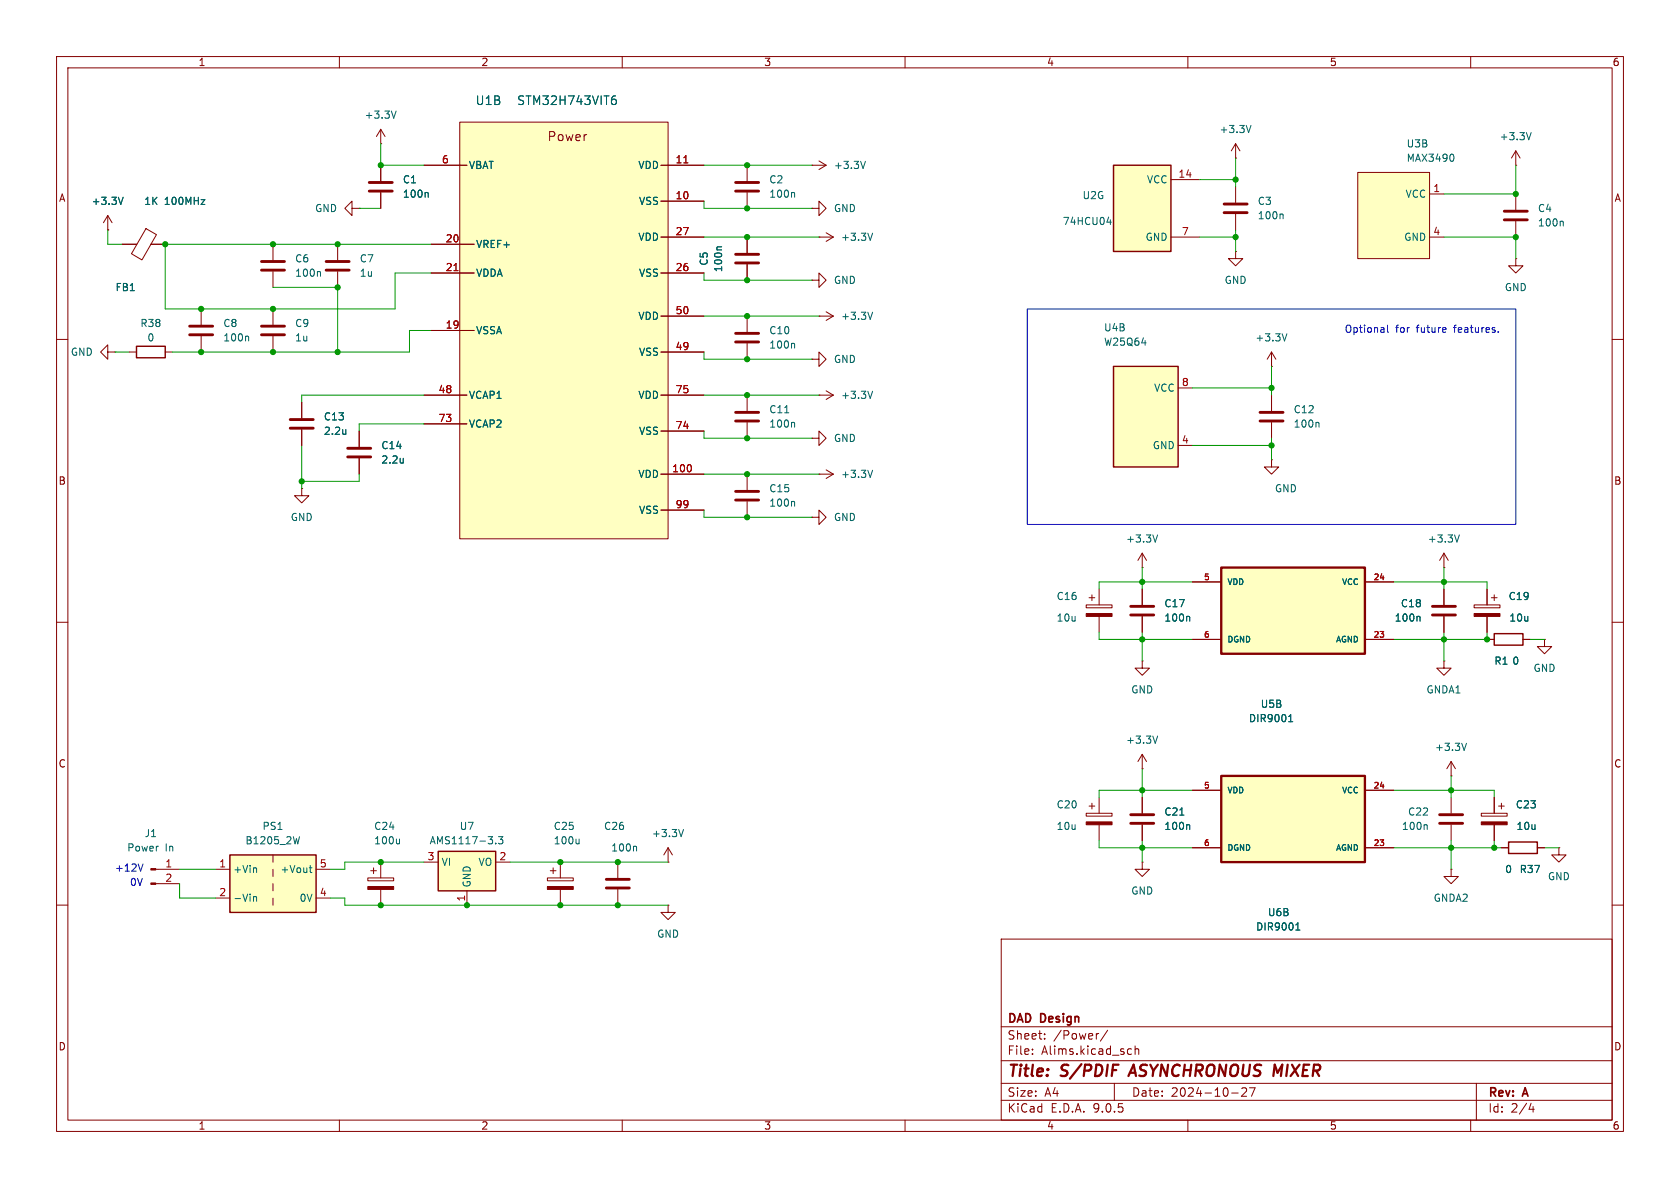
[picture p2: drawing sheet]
<svg xmlns="http://www.w3.org/2000/svg" width="297mm" height="210mm" viewBox="0 0 297 210" stroke-linecap="round" stroke-linejoin="round" font-family="sans-serif">
<g fill="none" stroke="#840000" stroke-width=".18">
<path d="M10 10h277v190h-277zM12 12h273v186h-273zM60 10v2M110 10v2M160 10v2M210 10v2M260 10v2M10 60h2M285 60h2M10 110h2M285 110h2M10 160h2"/>
<path d="M177 166h108v32h-108zM285 160h2M60 198v2M110 198v2M160 198v2M177 194.5h108M177 191.5h108M177 187.5h108M177 181.5h108M182.5 186.3v.1M182.5 185.5v.1M184.7 183.6v.1"/>
<path d="M184.7 182.8v.1M194.2 182.7l-.2 .1M195.8 182.1l-1.3 2M197 191.5v3M199.6 185.4l.4 .1M200 186.3l-.4 .1M200.7 185.5l.2-.1 .3 .1 .1 .9M200.7 184.9v1.5M210 198v2M217.7 193.2h1.2M219.5 192.4l.6-.1 .2 .1 .1 .3-.9 1.1h.9M220.9 192.3h1l-.7 1.5"/>
<path d="M260 198v2M261 191.5v6.5M270.7 195l-.4 1.1h.9M271 195.6v1"/>
</g>
<path d="M200.4 188.2l-.9 2M225.4 188.2l.4 1.4 .9-1.4" fill="none" stroke="#840000" stroke-width=".4"/>
<path d="M40.6 151.1h15.3v10.2h-15.3z" fill="#ffffc2"/>
<path d="M40.6 151.1h15.3v10.2h-15.3z" fill="none" stroke="#840000" stroke-width=".25"/>
<g fill="none" stroke="#840000" stroke-width=".18">
<path d="M218.4 33v2.8M218.4 37.8v2.8M132.1 69.9v2.7M132.1 74.7v2.8M224.8 64.8h.1M224.8 62.2v2.6M224.8 69.9v2.7M224.8 74.7v2.8M224.8 62.2l-.8 1.3M224.8 62.2l.8 1.3M201.9 97.8l-.7 1.3M201.9 97.8l.8 1.3"/>
<path d="M201.9 97.8v2.5M201.9 100.3h.1M38.1 153.7h2.5M38.1 158.8h2.5M48.3 151.1v1.3M48.3 153.7v1.2M48.3 156.2v1.3M48.3 158.8v1.2M55.9 153.7h2.5M55.9 158.8h2.5M65 155.2h4.6v.5h-4.6zM65.5 153.9h1"/>
<path d="M66 153.4v1M67.3 152.4v2.8M67.3 157.2v2.8M118.1 152.4h.1M118.1 149.9l-.8 1.2M118.1 149.9l.8 1.2M118.1 149.9v2.5M118.1 160v1.3h1.3l-1.3 1.3-1.3-1.3h1.3M118.1 160h.1"/>
</g>
<g fill="none" stroke="#006464" stroke-width=".18">
<path d="M226.7 37.8l.1 .2v.7M227.5 59l-.4 1.3M138.7 73h.7M140.3 74.7l.2 .1v.7M233 74.7l.2 .1v.7M204.7 94.6l-.5 1.2M44.8 158.6l.2-.1h.3l.1 .8M44.8 158.5v.8M45.2 153.4l.2 .2v.6M52.9 147.9l-.3 1.3-.2-.9M54.7 153.4h.5M54.8 153v1.1l.4 .1"/>
<path d="M70.6 148.3v.9M70.6 149l-.2 .2M120.8 146.6l-.4 1.3"/>
</g>
<path d="M216.4 36.1h4.1M216.4 37.6h4.1M130 72.9h4.1M130 74.4h4.1M222.8 72.9h4M222.8 74.4h4" fill="none" stroke="#840000" stroke-width=".51"/>
<path d="M65 156.7h4.6v.5h-4.6z" fill="#840000" stroke="#840000" stroke-width=".18"/>
<path d="M196.8 29.2h10.2v15.3h-10.2z" fill="#ffffc2"/>
<path d="M196.8 29.2h10.2v15.3h-10.2z" fill="none" stroke="#840000" stroke-width=".25"/>
<g fill="none" stroke="#840000" stroke-width=".18">
<path d="M67.3 25.4h.1M67.3 22.9l-.8 1.2M67.3 22.9l.8 1.2M67.3 22.9v2.5M67.3 29.2v2.8M67.3 34v2.8M143.5 29.2h.1M143.5 36.8h1.3v-1.2l1.2 1.2-1.2 1.3v-1.3M143.5 36.8h.1M143.5 29.2h2.5M144.8 28.4l1.2 .8M146 29.2l-1.2 .8"/>
<path d="M207 31.8h5.1M268 29.2h.1M268 26.7l-.8 1.2M268 26.7l.7 1.2M268 26.7v2.5M143.5 49.5h1.3v-1.2l1.2 1.2-1.2 1.3v-1.3M143.5 49.5h.1M144.8 55.9h.1M144.8 41.9h.1M144.8 41.9h2.5M144.8 55.9h2.5M146 55.1l1.3 .8"/>
<path d="M146 41.1l1.3 .8M147.3 55.9l-1.3 .7M147.3 41.9l-1.3 .8M207 41.9h5.1M143.5 63.5h1.3v-1.3l1.2 1.3-1.2 1.3v-1.3M143.5 63.5h.1M143.5 77.5h1.3v-1.3l1.2 1.3-1.2 1.2v-1.2M143.5 77.5h.1M144.8 69.9h.1M144.8 69.9h2.5M146 69.1l1.3 .8M147.3 69.9l-1.3 .7"/>
<path d="M132.1 83.8v2.8M132.1 88.6v2.8M143.5 91.4h1.3v-1.2l1.2 1.2-1.2 1.3v-1.3M143.5 91.4h.1M144.8 83.8h.1M144.8 83.8h2.5M146 83.1l1.3 .7M147.3 83.8l-1.3 .8M27.5 153.7h4.2M27.5 156.2h4.2"/>
</g>
<path d="M70 19.6l-.4 1.3M75.5 34l.2 .2v.7M153 28.5l-.4 1.3M195.7 39.3h.8M196.3 38.8v.9M270.7 23.4l-.4 1.3M154.3 55.2l-.5 1.3M154.3 41.2l-.5 1.3M154.3 69.2l-.5 1.2M140.3 88.6l.2 .2v.7M154.3 83.1l-.5 1.3" fill="none" stroke="#006464" stroke-width=".18"/>
<path d="M65.3 32.3h4M65.3 33.8h4M130 86.9h4.1M130 88.4h4.1" fill="none" stroke="#840000" stroke-width=".51"/>
<g fill="#840000" stroke="#840000" stroke-width=".18">
<path d="M26.7 153.5h.8v.3h-.8z"/>
<path d="M26.7 156.1h.8v.2h-.8z"/>
</g>
<path d="M240 30.5h12.7v15.2h-12.7z" fill="#ffffc2"/>
<path d="M240 30.5h12.7v15.2h-12.7zM252.7 34.3h2.6M132.1 41.9v2.8M132.1 46.7v2.8M252.7 41.9h2.6M265.4 149.9h1.3M271.8 149.9h1.2" fill="none" stroke="#840000" stroke-width=".18"/>
<path d="M256.8 27.3l.2 .4-.2 .8M127.6 43.6h-.7l-.2 .2" fill="none" stroke="#006464" stroke-width=".18"/>
<path d="M266.7 148.8h5.1v2.1h-5.1z" fill="none" stroke="#840000" stroke-width=".25"/>
<path d="M130 45h4.1M130 46.5h4.1" fill="none" stroke="#840000" stroke-width=".51"/>
<path d="M77.5 150.5h10.1v7h-10.1z" fill="#ffffc2"/>
<path d="M77.5 150.5h10.1v7h-10.1z" fill="none" stroke="#840000" stroke-width=".25"/>
<g fill="none" stroke="#840000" stroke-width=".18">
<path d="M132.1 29.2v2.8M132.1 34v2.8M132.1 55.9v2.8M132.1 60.7v2.8M224.8 81.3v1.3h1.3l-1.3 1.2-1.3-1.2h1.3M224.8 81.3h.1M255.3 97.8l.7 1.3M255.3 97.8l-.8 1.3M255.3 97.8v2.5M255.3 100.3h.1M74.9 152.4h2.6M82.5 157.5v2.5"/>
<path d="M87.6 152.4h2.6M96.8 155.2h4.5v.5h-4.5zM97.3 153.9h1M97.8 153.4v1M99.1 152.4v2.8M99.1 157.2v2.8M109.2 152.4v2.8M109.2 157.2v2.8"/>
</g>
<path d="M140.3 34l.2 .2v.7M140.3 60.7l.2 .2v.6M258 94.6l-.4 1.2M87.6 149v.2M88.1 147.9h.8l-.4 .5 .3 .1v.5l-.1 .2-.6-.2M102.4 148.3v.9M102.4 149l-.2 .2M112.4 149.6l.1 .2v.6" fill="none" stroke="#006464" stroke-width=".18"/>
<path d="M130 32.3h4.1M130 33.8h4.1M130 58.9h4.1M130 60.5h4.1M107.2 155.4h4.1M107.2 157h4.1" fill="none" stroke="#840000" stroke-width=".51"/>
<path d="M96.8 156.7h4.5v.5h-4.5z" fill="#840000" stroke="#840000" stroke-width=".18"/>
<path d="M81.3 21.6h36.8v73.7h-36.8z" fill="#ffffc2"/>
<g fill="none" stroke="#840000" stroke-width=".18">
<path d="M74.9 29.2h7.6M81.3 21.6h36.8v73.7h-36.8zM116.8 29.2h7.7M116.8 35.6h7.7M76.2 43.2h7.6M76.2 48.3h7.6M76.2 58.4h7.6M116.8 48.3h7.7M116.8 41.9h7.7M116.8 55.9h7.7M74.9 69.9h7.6M74.9 74.9h7.6"/>
<path d="M116.8 69.9h7.7M116.8 62.2h7.7M116.8 76.2h7.7M116.8 83.8h7.7M116.8 90.2h7.7"/>
</g>
<path d="M120.9 28.8h.7M80.3 47.8h.7" fill="none" stroke="#a90000" stroke-width=".18"/>
<path d="M108.4 17.5h.3l.3 .3-.1 .5-.5 .2M108.8 17h-.4" fill="none" stroke="#006464" stroke-width=".18"/>
<path d="M196.8 64.8h11.5v17.8h-11.5z" fill="#ffffc2"/>
<path d="M24.1 61.2h5.1v2h-5.1zM196.8 64.8h11.5v17.8h-11.5zM264.2 112h5v2h-5z" fill="none" stroke="#840000" stroke-width=".25"/>
<g fill="none" stroke="#840000" stroke-width=".18">
<path d="M19 38.1l-.7 1.3M19 38.1l.8 1.3M19 38.1v2.5M62.2 36.8v-1.2l-1.2 1.2 1.2 1.3v-1.3h1.3M63.5 36.8h.1M218.4 27.9h.1M218.4 25.4l-.7 1.3M218.4 25.4l.8 1.3M218.4 25.4v2.5M268 34.3v2.8M268 39.1v2.8M19 40.6h.1"/>
<path d="M21.6 43.2h2.6M25.8 40.4l1.9 1.1-2.6 4.4-1.9-1zM26.7 43.2h2.5M35.6 54.6v2.8M35.6 59.4v2.8M48.3 43.2v2.8M48.3 48v2.8M48.3 54.6v2.8M48.3 59.4v2.8M59.7 43.2v2.8M59.7 48v2.8M218.4 44.5v1.2h1.3l-1.3 1.3-1.2-1.3h1.2"/>
<path d="M218.4 44.5h.1M268 45.7v1.3h1.2l-1.2 1.3-1.3-1.3h1.3M268 45.7h.1M19 62.2v-1.2l-1.2 1.2 1.2 1.3v-1.3h1.3M20.3 62.2h.1M22.9 62.2h1.2M29.2 62.2h1.3M53.3 71.1v2.8M53.3 75.9v2.8M63.5 76.2v2.8M208.3 68.6h2.5M208.3 78.7h2.5"/>
<path d="M53.3 86.4v1.2h1.3l-1.3 1.3-1.2-1.3h1.2M53.3 86.4h.1M63.5 81v2.8M192 106.9h4.6v.5h-4.6zM192.5 105.7h1M193 105.2v1M194.3 104.1v2.8M194.3 109v2.8M255.3 116.8v1.3h1.2l-1.2 1.3-1.3-1.3h1.3M255.3 116.8h.1M255.3 104.1v2.8M255.3 109v2.8"/>
<path d="M260.6 106.9h4.6v.5h-4.6zM262.9 104.1v2.8M262.9 109v2.8M262.9 113h1.3M263.7 105.7h1M264.2 105.2v1M269.2 113h1.3M273 113v1.3h1.3l-1.3 1.3-1.2-1.3h1.2M273 113h.1M201.9 135.9h.1M201.9 133.4l-.7 1.2M201.9 133.4l.8 1.2"/>
<path d="M201.9 133.4v2.5M256.5 137.2h.1M256.5 134.6l.8 1.3M256.5 134.6l-.7 1.3M256.5 134.6v2.6M256.5 153.7v1.2h1.3l-1.3 1.3-1.2-1.3h1.2M256.5 153.7h.1M256.5 141v2.8M256.5 145.8v2.8M261.9 143.8h4.5v.5h-4.5zM264.2 141v2.8M264.2 145.8v2.8"/>
<path d="M264.9 142.5h1M265.4 142v1M275.6 149.9v1.2h1.3l-1.3 1.3-1.3-1.3h1.3M275.6 149.9h.1"/>
</g>
<g fill="none" stroke="#006464" stroke-width=".18">
<path d="M21.8 34.9l-.5 1.2M35.6 35.3h.6l-.6 .8h.6M221.2 22.2l-.5 1.2M276.2 39.1l.2 .2v.6M43.8 59.4l.2 .2v.7M56.5 48l.2 .2v.6M61.1 75.9v.9M61.1 76.7h.1M71.3 81v.9M71.3 81.7l-.1 .1M250.9 109l.1 .1v.7M204.7 130.1l-.5 1.3"/>
<path d="M259.3 131.4l-.5 1.3M252.1 145.8l.2 .2v.6"/>
</g>
<g fill="none" stroke="#840000" stroke-width=".51">
<path d="M265.9 37.3h4.1M265.9 38.9h4.1M33.5 57.7h4.1M33.5 59.2h4.1M46.2 57.7h4.1M46.2 59.2h4.1M46.2 46.2h4.1M46.2 47.8h4.1M57.7 46.2h4M57.7 47.8h4M51.3 74.2h4.1M51.3 75.7h4.1"/>
<path d="M61.5 79.2h4M61.5 80.8h4M253.2 107.2h4.1M253.2 108.7h4.1M254.5 144h4.1M254.5 145.5h4.1"/>
</g>
<g fill="#840000" stroke="#840000" stroke-width=".18">
<path d="M261.9 145.3h4.5v.5h-4.5z"/>
<path d="M260.6 108.5h4.6v.5h-4.6z"/>
<path d="M192 108.5h4.6v.5h-4.6z"/>
</g>
<path d="M215.9 137.2h25.4v15.2h-25.4z" fill="#ffffc2"/>
<path d="M215.9 137.2h25.4v15.2h-25.4z" fill="none" stroke="#840000" stroke-width=".41"/>
<path d="M210.8 139.7h5.1M241.3 139.7h5.1M210.8 149.9h5.1M241.3 149.9h5.1" fill="none" stroke="#840000" stroke-width=".18"/>
<path d="M229.1 164.4h.7M229.2 163.4l.2-.3v1.3" fill="none" stroke="#006464" stroke-width=".18"/>
<path d="M215.9 100.3h25.4v15.3h-25.4z" fill="#ffffc2"/>
<path d="M215.9 100.3h25.4v15.3h-25.4z" fill="none" stroke="#840000" stroke-width=".41"/>
<g fill="none" stroke="#840000" stroke-width=".18">
<path d="M67.3 29.2v2.8M67.3 34v2.8M74.9 29.2h7.6M116.8 29.2h7.7M116.8 35.6h7.7M19 40.6h.1M21.6 43.2h2.5M26.7 43.2h2.5M76.2 43.2h7.6M76.2 48.3h7.6M76.2 58.4h7.6M116.8 48.3h7.7"/>
<path d="M116.8 41.9h7.7M116.8 55.9h7.7M132.1 41.9v2.8M132.1 46.7v2.8M53.3 71.1v2.8M53.3 75.9v2.8M63.5 76.2v2.8M74.9 69.9h7.6M74.9 74.9h7.6M116.8 69.9h7.7M116.8 62.2h7.7M116.8 76.2h7.7"/>
<path d="M63.5 81v2.8M116.8 83.8h7.7M116.8 90.2h7.7M201.9 116.8v1.3h1.3l-1.3 1.3-1.2-1.3h1.2M201.9 116.8h.1M201.9 104.1v2.8M201.9 109v2.8M210.8 102.9h5.1M210.8 113h5.1M241.3 102.9h5.1M241.3 113h5.1M255.3 104.1v2.8"/>
<path d="M255.3 109v2.8M262.9 113h1.3M262.9 104.1v2.8M262.9 109v2.8M269.2 113h1.3M210.8 139.7h5.1M241.3 139.7h5.1M192 143.8h4.6v.5h-4.6zM192.5 142.5h1M193 142v1M194.3 141v2.8M194.3 145.8v2.8"/>
<path d="M201.9 152.4v1.3h1.3l-1.3 1.2-1.2-1.2h1.2M201.9 152.4h.1M201.9 141v2.8M201.9 145.8v2.8M210.8 149.9h5.1M241.3 149.9h5.1M264.2 141v2.8M264.2 145.8v2.8M265.4 149.9h1.3M271.8 149.9h1.2"/>
</g>
<g fill="none" stroke="#006464" stroke-width=".18">
<path d="M108.4 17.5h.3l.3 .3-.1 .5-.5 .2M108.8 17h-.4M21.8 34.9l-.5 1.2M35.6 35.3h.6l-.6 .8h.6M75.5 34l.2 .2v.7M127.6 43.6h-.7l-.2 .2M61.1 75.9v.9M61.1 76.7h.1M71.3 81v.9M71.3 81.7l-.1 .1M210.1 109l.2 .1v.7M250.9 109l.1 .1v.7"/>
<path d="M227.8 127.6h.7M227.9 126.6l.3-.3v1.3M208.6 144.1h.7M210.1 145.8l.2 .2v.6M229.1 164.4h.7M229.2 163.4l.2-.3v1.3"/>
</g>
<path d="M192 145.3h4.6v.5h-4.6z" fill="#840000" stroke="#840000" stroke-width=".18"/>
<path d="M199.9 107.2h4.1M199.9 108.7h4.1M199.9 144h4.1M199.9 145.5h4.1" fill="none" stroke="#840000" stroke-width=".51"/>
<g fill="none" stroke="#009600" stroke-width=".18">
<path d="M63.5 36.8h3.8M67.3 25.4v3.8h7.6M124.5 35.6v1.2h19M124.5 29.2h19M212.1 31.8h6.3M218.4 27.9v5.1M268 29.2v5.1h-12.7M19 40.6v2.6h2.6M48.3 50.8h11.4v11.4M76.2 43.2h-47v11.4h40.6v-6.3h6.4M76.2 58.4h-3.8v3.8h-41.9M124.5 48.3v1.2h19"/>
<path d="M124.5 41.9h20.3M124.5 55.9h20.3M212.1 41.9h6.3M218.4 40.6v3.9M255.3 41.9h12.7v3.8M20.3 62.2h2.6M53.3 78.7v7.7M74.9 69.9h-21.6v1.2M74.9 74.9h-11.4v1.3M124.5 62.2v1.3h19M124.5 76.2v1.3h19M124.5 69.9h20.3"/>
<path d="M210.8 78.7h14M210.8 68.6h14M224.8 64.8v5.1M224.8 77.5v3.8M63.5 83.8v1.3h-10.2M124.5 90.2v1.2h19M124.5 83.8h20.3M194.3 111.8v1.2h16.5M201.9 100.3v3.8M201.9 111.8v5M210.8 102.9h-16.5v1.2M246.4 102.9h16.5v1.2"/>
<path d="M255.3 100.3v3.8M255.3 111.8v5M262.9 111.8v1.2h-16.5M270.5 113h2.5M201.9 135.9v5.1M210.8 139.7h-16.5v1.3M246.4 139.7h17.8v1.3M256.5 137.2v3.8M31.7 156.2v2.6h6.4M31.7 153.7h6.4M58.4 158.8h2.6v1.2h57.1M74.9 152.4h-13.9v1.3h-2.6"/>
<path d="M90.2 152.4h27.9M194.3 148.6v1.3h16.5M201.9 148.6v3.8M246.4 149.9h19M256.5 148.6v5.1M264.2 148.6v1.3M273 149.9h2.6"/>
</g>
<path d="M181.6 54.6h86.4v38.1h-86.4zM245.3 57.5v1.1l.2 .1M255.6 58v.2l-.6 .1M264.9 58.6v.1M25.3 152.7l-.4 1.3" fill="none" stroke="#0000c2" stroke-width=".18"/>
<path d="M120.9 28.8h.7M80.3 47.8h.7" fill="none" stroke="#a90000" stroke-width=".18"/>
<g fill="#009600" stroke="#009600" stroke-width=".18">
<circle cx="132.1" cy="83.8" r=".46"/>
<circle cx="132.1" cy="91.4" r=".46"/>
<circle cx="132.1" cy="77.5" r=".46"/>
<circle cx="201.9" cy="113" r=".46"/>
<circle cx="82.5" cy="160" r=".46"/>
<circle cx="99.1" cy="160" r=".46"/>
<circle cx="99.1" cy="152.4" r=".46"/>
<circle cx="109.2" cy="152.4" r=".46"/>
<circle cx="67.3" cy="160" r=".46"/>
<circle cx="67.3" cy="152.4" r=".46"/>
<circle cx="109.2" cy="160" r=".46"/>
<circle cx="132.1" cy="36.8" r=".46"/>
<circle cx="132.1" cy="29.2" r=".46"/>
<circle cx="132.1" cy="55.9" r=".46"/>
<circle cx="132.1" cy="63.5" r=".46"/>
<circle cx="132.1" cy="69.9" r=".46"/>
<circle cx="67.3" cy="29.2" r=".46"/>
<circle cx="132.1" cy="41.9" r=".46"/>
<circle cx="132.1" cy="49.5" r=".46"/>
<circle cx="224.8" cy="68.6" r=".46"/>
<circle cx="255.3" cy="102.9" r=".46"/>
<circle cx="255.3" cy="113" r=".46"/>
<circle cx="262.9" cy="113" r=".46"/>
<circle cx="224.8" cy="78.7" r=".46"/>
<circle cx="218.4" cy="31.8" r=".46"/>
<circle cx="218.4" cy="41.9" r=".46"/>
<circle cx="268" cy="41.9" r=".46"/>
<circle cx="268" cy="34.3" r=".46"/>
<circle cx="256.5" cy="139.7" r=".46"/>
<circle cx="264.2" cy="149.9" r=".46"/>
<circle cx="256.5" cy="149.9" r=".46"/>
<circle cx="59.7" cy="43.2" r=".46"/>
<circle cx="48.3" cy="62.2" r=".46"/>
<circle cx="48.3" cy="54.6" r=".46"/>
<circle cx="48.3" cy="43.2" r=".46"/>
<circle cx="29.2" cy="43.2" r=".46"/>
<circle cx="59.7" cy="50.8" r=".46"/>
<circle cx="35.6" cy="54.6" r=".46"/>
<circle cx="35.6" cy="62.2" r=".46"/>
<circle cx="53.3" cy="85.1" r=".46"/>
<circle cx="59.7" cy="62.2" r=".46"/>
<circle cx="201.9" cy="139.7" r=".46"/>
<circle cx="201.9" cy="102.9" r=".46"/>
<circle cx="201.9" cy="149.9" r=".46"/>
</g>
<g font-size="2.8" fill="#840000">
<text x="178" y="190.9">Title:</text>
<text x="187.7" y="190.9">S/PDIF</text>
<text x="200.6" y="190.9">ASYNCHRONOUS</text>
<text x="226.8" y="190.9">MIXER</text>
</g>
<text font-size="2.2" fill="#840000" x="96.7" y="25.2">Power</text>
<g font-size="2.1" fill="#006464">
<text x="84" y="18.8">U1B</text>
<text x="91.3" y="18.8">STM32H743VIT6</text>
</g>
<g font-size="2.1" fill="#840000">
<text x="178" y="184">Sheet:</text>
<text x="178" y="181.2">DAD</text>
<text x="184" y="181.2">Design</text>
<text x="186.2" y="184">/Power/</text>
<text x="178" y="186.7">File:</text>
<text x="184.1" y="186.7">Alims.kicad_sch</text>
<text x="178" y="196.9">KiCad</text>
<text x="178" y="194.1">Size:</text>
<text x="184.7" y="194.1">A4</text>
<text x="185.7" y="196.9">E.D.A.</text>
<text x="193.3" y="196.9">9.0.5</text>
<text x="200" y="194.1">Date:</text>
<text x="207" y="194.1">2024-10-27</text>
<text x="263" y="194.3">Rev:</text>
<text x="263" y="196.9">Id:</text>
<text x="267.1" y="196.9">2/4</text>
<text x="269.4" y="194.3">A</text>
</g>
<g font-size="1.8" fill="#840000">
<text x="35" y="11.9">1</text>
<text x="85" y="11.9">2</text>
<text x="135" y="11.9">3</text>
<text x="185" y="11.9">4</text>
<text x="235" y="11.9">5</text>
<text x="285" y="11.9">6</text>
<text x="10.3" y="35.9">A</text>
<text x="285.3" y="35.9">A</text>
<text x="10.3" y="85.9">B</text>
<text x="285.3" y="85.9">B</text>
<text x="10.3" y="135.9">C</text>
<text x="285.3" y="135.9">C</text>
<text x="10.3" y="185.9">D</text>
<text x="285.3" y="185.9">D</text>
<text x="35" y="199.9">1</text>
<text x="85" y="199.9">2</text>
<text x="135" y="199.9">3</text>
<text x="185" y="199.9">4</text>
<text x="235" y="199.9">5</text>
<text x="285" y="199.9">6</text>
</g>
<g font-size="1.8" fill="#006464">
<text x="64.4" y="21.2">+3.3V</text>
<text x="215.5" y="23.7">+3.3V</text>
<text x="248.6" y="28.8">MAX3490</text>
<text x="248.6" y="26.3">U3B</text>
<text x="265" y="25">+3.3V</text>
<text x="71.1" y="32.6">C1</text>
<text x="71.1" y="35.2">100n</text>
<text x="82.8" y="30.1">VBAT</text>
<text x="112.8" y="30.1">VDD</text>
<text x="135.9" y="32.6">C2</text>
<text x="135.9" y="35.2">100n</text>
<text x="147.3" y="30.1">+3.3V</text>
<text x="191.3" y="35.4">U2G</text>
<text x="202.7" y="32.6">VCC</text>
<text x="248.4" y="35.2">VCC</text>
<text x="16.1" y="36.4">+3.3V</text>
<text x="25.4" y="36.4">1K</text>
<text x="29.1" y="36.4">100MHz</text>
<text x="55.6" y="37.7">GND</text>
<text x="112.9" y="36.4">VSS</text>
<text x="147.3" y="37.7">GND</text>
<text x="187.8" y="40">74HCU04</text>
<text x="222.3" y="36.4">C3</text>
<text x="222.3" y="39">100n</text>
<text x="271.8" y="37.7">C4</text>
<text x="271.8" y="40.2">100n</text>
<text x="52.1" y="46.6">C6</text>
<text x="63.5" y="46.6">C7</text>
<text x="84.1" y="44">VREF+</text>
<text x="112.8" y="42.8">VDD</text>
<text x="125.3" y="47.1" transform="rotate(-90 125.3 47.1)">C5</text>
<text x="148.6" y="42.8">+3.3V</text>
<text x="202.4" y="42.8">GND</text>
<text x="248.1" y="42.8">GND</text>
<text x="20.3" y="51.7">FB1</text>
<text x="52.1" y="49.1">100n</text>
<text x="63.5" y="49.1">1u</text>
<text x="84.1" y="49.1">VDDA</text>
<text x="112.9" y="49.1">VSS</text>
<text x="127.9" y="48.2" transform="rotate(-90 127.9 48.2)">100n</text>
<text x="147.3" y="50.4">GND</text>
<text x="216.4" y="50.4">GND</text>
<text x="265.9" y="51.7">GND</text>
<text x="24.7" y="58">R38</text>
<text x="39.4" y="58">C8</text>
<text x="52.1" y="58">C9</text>
<text x="84.1" y="59.3">VSSA</text>
<text x="112.8" y="56.7">VDD</text>
<text x="135.9" y="59.3">C10</text>
<text x="148.6" y="56.7">+3.3V</text>
<text x="195.1" y="58.8">U4B</text>
<text x="12.4" y="63.1">GND</text>
<text x="26" y="60.6">0</text>
<text x="39.4" y="60.6">100n</text>
<text x="52.1" y="60.6">1u</text>
<text x="112.9" y="63.1">VSS</text>
<text x="135.9" y="61.8">100n</text>
<text x="147.3" y="64.4">GND</text>
<text x="195.1" y="61.3">W25Q64</text>
<text x="221.8" y="60.6">+3.3V</text>
<text x="82.8" y="70.7">VCAP1</text>
<text x="112.8" y="70.7">VDD</text>
<text x="148.6" y="70.7">+3.3V</text>
<text x="203.9" y="69.4">VCC</text>
<text x="57.2" y="74.5">C13</text>
<text x="57.2" y="77.1">2.2u</text>
<text x="82.8" y="75.8">VCAP2</text>
<text x="112.9" y="77.1">VSS</text>
<text x="135.9" y="75.8">100n</text>
<text x="135.9" y="73.3">C11</text>
<text x="228.6" y="75.8">100n</text>
<text x="228.6" y="73.3">C12</text>
<text x="67.3" y="79.6">C14</text>
<text x="67.3" y="82.1">2.2u</text>
<text x="147.3" y="78.3">GND</text>
<text x="203.7" y="79.6">GND</text>
<text x="112.8" y="84.7">VDD</text>
<text x="135.9" y="89.8">100n</text>
<text x="135.9" y="87.2">C15</text>
<text x="148.6" y="84.7">+3.3V</text>
<text x="225.3" y="87.2">GND</text>
<text x="51.3" y="92.3">GND</text>
<text x="112.9" y="91">VSS</text>
<text x="147.3" y="92.3">GND</text>
<text x="199" y="96.1">+3.3V</text>
<text x="252.3" y="96.1">+3.3V</text>
<text x="186.7" y="106.3">C16</text>
<text x="205.7" y="107.5">C17</text>
<text x="247.6" y="107.5">C18</text>
<text x="266.6" y="106.3">C19</text>
<text x="186.7" y="110.1">10u</text>
<text x="205.7" y="110.1">100n</text>
<text x="246.5" y="110.1">100n</text>
<text x="266.7" y="110.1">10u</text>
<text x="264.1" y="117.7">R1</text>
<text x="267.3" y="117.7">0</text>
<text x="271" y="119">GND</text>
<text x="199.9" y="122.8">GND</text>
<text x="222.8" y="125.3">U5B</text>
<text x="252.1" y="122.8">GNDA1</text>
<text x="199" y="131.7">+3.3V</text>
<text x="220.7" y="127.9">DIR9001</text>
<text x="253.6" y="132.9">+3.3V</text>
<text x="186.7" y="143.1">C20</text>
<text x="267.9" y="143.1">C23</text>
<text x="25.5" y="148.2">J1</text>
<text x="43.3" y="149.5">B1205_2W</text>
<text x="46.3" y="146.9">PS1</text>
<text x="66" y="149.5">100u</text>
<text x="66" y="146.9">C24</text>
<text x="75.9" y="149.5">AMS1117-3.3</text>
<text x="81.2" y="146.9">U7</text>
<text x="97.8" y="149.5">100u</text>
<text x="97.8" y="146.9">C25</text>
<text x="106.7" y="146.9">C26</text>
<text x="115.2" y="148.2">+3.3V</text>
<text x="186.7" y="146.9">10u</text>
<text x="205.7" y="146.9">100n</text>
<text x="205.7" y="144.4">C21</text>
<text x="247.7" y="146.9">100n</text>
<text x="248.8" y="144.4">C22</text>
<text x="268" y="146.9">10u</text>
<text x="22.4" y="150.7">Power</text>
<text x="29.2" y="150.7">In</text>
<text x="41.1" y="154.5">+Vin</text>
<text x="49.5" y="154.5">+Vout</text>
<text x="78" y="153.3">VI</text>
<text x="84.5" y="153.3">VO</text>
<text x="108" y="150.7">100n</text>
<text x="266" y="154.5">0</text>
<text x="268.6" y="154.5">R37</text>
<text x="273.6" y="155.8">GND</text>
<text x="41.1" y="159.6">-Vin</text>
<text x="52.9" y="159.6">0V</text>
<text x="83.4" y="157" transform="rotate(-90 83.4 157)">GND</text>
<text x="199.9" y="158.3">GND</text>
<text x="253.4" y="159.6">GNDA2</text>
<text x="116.1" y="166">GND</text>
<text x="222" y="164.7">DIR9001</text>
<text x="224.1" y="162.2">U6B</text>
</g>
<g font-size="1.8" fill="#a90000">
<text x="78" y="29">6</text>
<text x="119.3" y="29">11</text>
<text x="119.3" y="35.3">10</text>
<text x="208.2" y="31.5">14</text>
<text x="253.3" y="34">1</text>
<text x="119.3" y="41.7">27</text>
<text x="208.8" y="41.7">7</text>
<text x="253.3" y="41.7">4</text>
<text x="78.7" y="42.9">20</text>
<text x="78.7" y="48">21</text>
<text x="119.3" y="48">26</text>
<text x="78.7" y="58.2">19</text>
<text x="119.3" y="55.6">50</text>
<text x="119.3" y="62">49</text>
<text x="77.4" y="69.6">48</text>
<text x="119.3" y="69.6">75</text>
<text x="208.8" y="68.3">8</text>
<text x="77.4" y="74.7">73</text>
<text x="119.3" y="75.9">74</text>
<text x="118.7" y="83.6">100</text>
<text x="208.8" y="78.5">4</text>
<text x="119.3" y="89.9">99</text>
<text x="29.1" y="153.4">1</text>
<text x="29.1" y="156">2</text>
<text x="38.7" y="153.4">1</text>
<text x="56.4" y="153.4">5</text>
<text x="75.5" y="152.1">3</text>
<text x="88.2" y="152.1">2</text>
<text x="38.7" y="158.5">2</text>
<text x="56.4" y="158.5">4</text>
<text x="82.3" y="159.5" transform="rotate(-90 82.3 159.5)">1</text>
</g>
<g font-size="1.8" fill="#0000c2">
<text x="237.6" y="59">Optional</text>
<text x="246.7" y="59">for</text>
<text x="250.6" y="59">future</text>
<text x="257.4" y="59">features.</text>
<text x="20.2" y="154.3">+12V</text>
<text x="22.9" y="156.8">0V</text>
</g>
<g font-size="1.4" fill="#a90000">
<text x="212.7" y="102.6">5</text>
<text x="242.7" y="102.6">24</text>
<text x="212.7" y="112.8">6</text>
<text x="242.7" y="112.8">23</text>
<text x="212.7" y="139.4">5</text>
<text x="242.7" y="139.4">24</text>
<text x="212.7" y="149.6">6</text>
<text x="242.7" y="149.6">23</text>
</g>
<g font-size="1.4" fill="#006464">
<text x="216.9" y="103.6">VDD</text>
<text x="237.1" y="103.6">VCC</text>
<text x="216.9" y="113.8">DGND</text>
<text x="236.1" y="113.8">AGND</text>
<text x="216.9" y="140.4">VDD</text>
<text x="237.1" y="140.4">VCC</text>
<text x="216.9" y="150.6">DGND</text>
<text x="236.1" y="150.6">AGND</text>
</g>
</svg>
